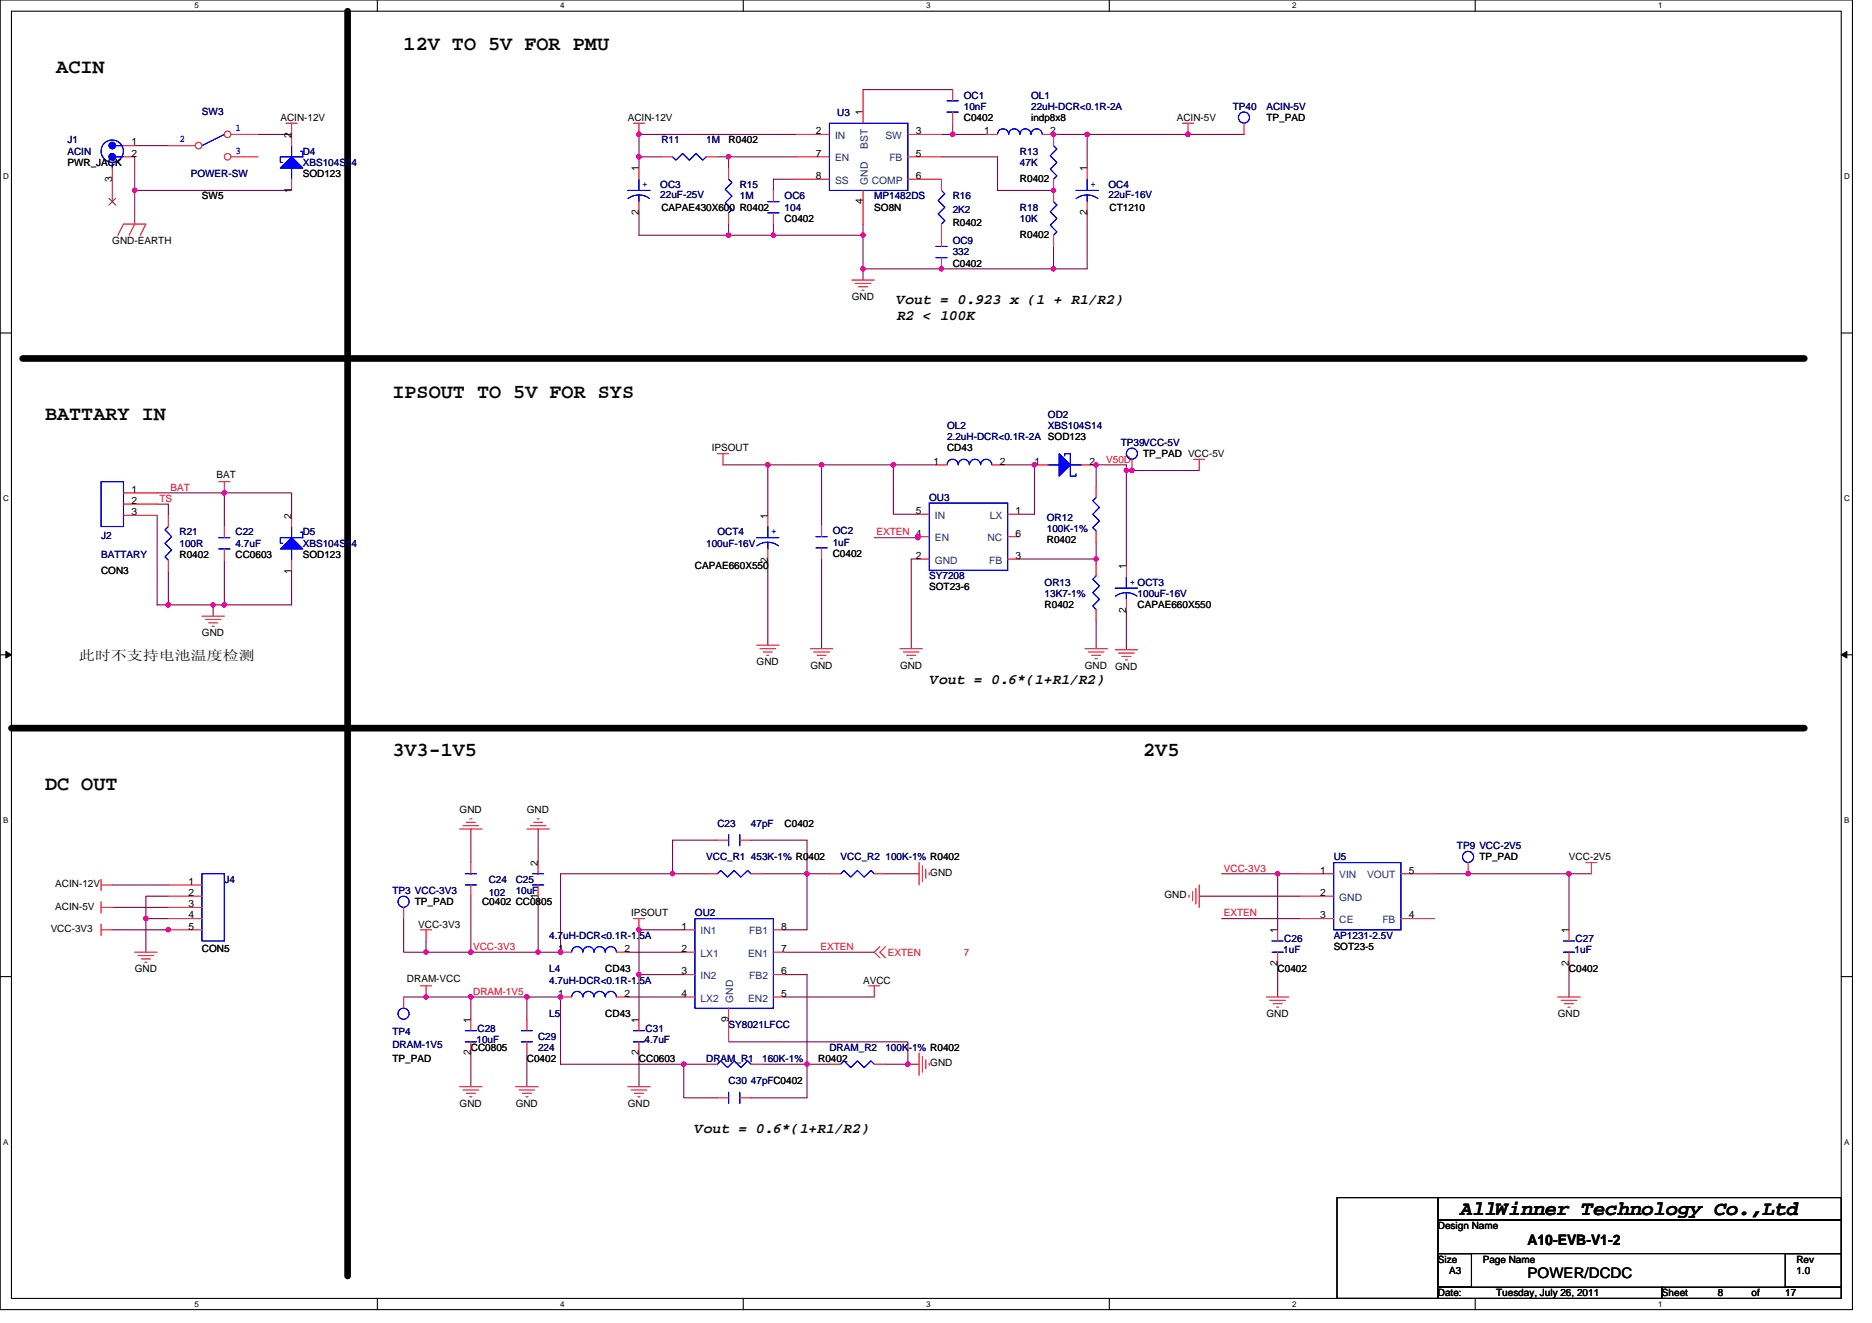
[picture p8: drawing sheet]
<svg xmlns="http://www.w3.org/2000/svg" width="297mm" height="210mm" viewBox="0 0 297 210" stroke-linecap="round" stroke-linejoin="round" font-family="sans-serif">
<path d="M0 0h293.9v207.9h-293.9zM1.8 1.8h290.4v204.3h-290.4z" fill="none" stroke="#000" stroke-width=".17"/>
<g fill="#fff">
<path d="M30.8 .2h.7v1.4h-.7z"/>
<path d="M30.8 206.3h.7v1.4h-.7z"/>
</g>
<path d="M59.9 0v1.8M59.9 206.1v1.8" fill="none" stroke="#000" stroke-width=".17"/>
<g fill="#fff">
<path d="M88.9 .2h.7v1.4h-.7z"/>
<path d="M88.9 206.3h.7v1.4h-.7z"/>
</g>
<path d="M117.9 0v1.8M117.9 206.1v1.8" fill="none" stroke="#000" stroke-width=".17"/>
<g fill="#fff">
<path d="M147 .2h.7v1.4h-.7z"/>
<path d="M147 206.3h.7v1.4h-.7z"/>
</g>
<path d="M176 0v1.8M176 206.1v1.8" fill="none" stroke="#000" stroke-width=".17"/>
<g fill="#fff">
<path d="M205 .2h.7v1.4h-.7z"/>
<path d="M205 206.3h.7v1.4h-.7z"/>
</g>
<path d="M234.1 0v1.8M234.1 206.1v1.8" fill="none" stroke="#000" stroke-width=".17"/>
<g fill="#fff">
<path d="M263.1 .2h.7v1.4h-.7z"/>
<path d="M263.1 206.3h.7v1.4h-.7z"/>
<path d="M.5 27.3h.9v1.4h-.9z"/>
<path d="M292.6 27.3h.9v1.4h-.9z"/>
<path d="M.5 78.4h.9v1.4h-.9z"/>
<path d="M292.6 78.4h.9v1.4h-.9z"/>
</g>
<path d="M0 52.9h1.8M292.2 52.9h1.7" fill="none" stroke="#000" stroke-width=".17"/>
<g fill="#fff">
<path d="M.5 129.5h.8v1.4h-.8z"/>
<path d="M292.6 129.5h.9v1.4h-.9z"/>
</g>
<path d="M0 103.9h1.8M292.2 103.9h1.7" fill="none" stroke="#000" stroke-width=".17"/>
<path d="M.9 103.4l.9 .5-.9 .5zM292.2 103.9l.8-.5v1z" fill="#000" stroke="#000" stroke-width=".16"/>
<g fill="#fff">
<path d="M.5 180.5h.8v1.4h-.8z"/>
<path d="M292.6 180.5h.9v1.4h-.9z"/>
</g>
<path d="M0 155h1.8M292.2 155h1.7M212.2 190.1h16v16h-16zM228.2 190.1h64v3.5h-64zM228.2 193.6h64v5.4h-64zM228.2 199h5.3v5.3h-5.3zM283.3 199h8.9v5.3h-8.9zM228.2 204.3h35.5v1.8h-35.5zM263.7 204.3h28.5v1.8h-28.5z" fill="none" stroke="#000" stroke-width=".17"/>
<g fill="none" stroke="#800040" stroke-width=".17">
<path d="M136.9 14.2h14.3M151.2 19.6v1.7M21.4 23.1h5.3M21.4 30.2v5.4M21.4 30.2h24.9M21.4 24.9v5.3M40.9 21.3h5.4M101.4 24.9h3.5M101.4 33.8v3.5h14.2M101.4 24.9v1.8M113.8 24.9h1.8M115.6 24.9h10.7"/>
<path d="M115.6 24.9v1.8M115.6 35.6v1.7M115.6 37.3h7.1M122.7 35.6v1.7M122.7 37.3h14.2M126.3 28.4h-3.6v1.8M126.3 21.3h-24.9v3.6M136.9 37.3v5.4M136.9 35.6v1.7M149.4 24.9h8.9v5.3h8.9M149.4 21.3h1.8M151.2 21.3h5.3"/>
<path d="M167.2 21.3h5.3M167.2 39.1v3.6M172.5 33.8v8.9h-5.3M172.5 21.3v5.4M172.5 21.3h24.9M136.9 42.7h30.3M136.9 42.7v1.7M24.9 78.2h10.7M35.6 78.2h10.7v3.6M35.6 78.2v5.4M114.7 73.8h7.1M121.8 73.8v8"/>
<path d="M121.8 73.8h8.6M130.4 73.8v9.6M130.4 73.8h11.3M141.7 73.8h6.8M141.7 73.8v7.8h4M159.2 73.8h4.9M164.1 73.8h.4M164.1 73.8v7.8h-2.4M173.4 73.8h.5M173.9 73.8h4.8v.9M173.9 73.8v3.4M178.7 74.7v15.1"/>
<path d="M178.7 74.7h11.6M24.9 80h1.8v1.8M24.9 81.8v14.2h1.8M26.7 90.7v5.3M26.7 96h7.1M33.8 96h1.8M33.8 96v1.8M35.6 88.9v7.1M46.3 90.7v5.3h-10.7M121.8 88.9v13.5M130.4 88.7v14.3M138.7 85.3h7"/>
<path d="M145.7 88.7h-1.1v14.3M145.7 85v.3M145.7 85.3h.1M161.7 88.7h12.2M173.9 86.1v2.6M173.9 88.7v.9M173.9 98.5v4.5M178.7 96.9v6.2M74.7 131.6v5.3M85.4 131.6v5.3M106.7 138.7h5.4M106.7 138.7h-17.8v12.4h-3.5"/>
<path d="M113.8 133.3h-7.1v5.4M119.2 133.3h8.9v5.4M120.9 138.7h7.2M128.1 138.7h3.5M128.1 138.7v8.9h-3.6M140.5 138.7h5.3M193.8 138.7h8.9v8.9M202.7 138.7h3.6M227.6 138.7h21.4M249 138.7v8.9M249 138.7h3.5M17.8 140.5h8.9"/>
<path d="M17.8 144h8.9M17.8 147.6h8.9M26.7 142.2h-3.5v3.6M26.7 145.8h-3.5v5.3M64 158.2h10.7M64 145.8v5.3h3.6M67.6 149.4v1.7M67.6 151.1h7.1M74.7 158.2h8.9v3.6M74.7 158.2v3.6M74.7 142.2v8.9M74.7 151.1h10.7"/>
<path d="M83.6 158.2h5.3v10.7h19.6M85.4 142.2v8.9M99.6 151.1h8.9M99.6 158.2h8.9M101.4 154.7h7.1M108.5 147.6h-7.1v14.2M124.5 154.7h3.6v14.2M124.5 151.1h14.2M124.5 158.2h14.2M190.3 142.2h16M193.8 145.8h12.5M202.7 152.9v5.3"/>
<path d="M249 152.9v5.3M74.7 167.1v5.4M83.6 167.1v5.4M101.4 167.1v5.4M108.5 168.9h3.6M108.5 168.9v5.3h5.3M115.6 165.4h28.5v3.5h-3.6M120.9 168.9h7.2M128.1 168.9h3.5M128.1 168.9v5.3h-8.9M144.1 168.9h1.7"/>
</g>
<g fill="#f0f" stroke="#f0f" stroke-width=".17">
<circle cx="167.2" cy="42.7" r=".35"/>
<circle cx="149.4" cy="42.7" r=".35"/>
<circle cx="172.5" cy="21.3" r=".35"/>
<circle cx="167.2" cy="21.3" r=".35"/>
<circle cx="115.6" cy="37.3" r=".35"/>
<circle cx="101.4" cy="24.9" r=".35"/>
<circle cx="115.6" cy="24.9" r=".35"/>
<circle cx="136.9" cy="42.7" r=".35"/>
<circle cx="101.4" cy="21.3" r=".35"/>
<circle cx="136.9" cy="37.3" r=".35"/>
<circle cx="122.7" cy="37.3" r=".35"/>
<circle cx="151.2" cy="21.3" r=".35"/>
<circle cx="167.2" cy="30.2" r=".35"/>
<circle cx="188.5" cy="21.3" r=".35"/>
<circle cx="248.9" cy="138.7" r=".35"/>
<circle cx="232.9" cy="138.7" r=".35"/>
<circle cx="202.7" cy="138.7" r=".35"/>
<circle cx="83.6" cy="158.2" r=".35"/>
<circle cx="74.7" cy="158.2" r=".35"/>
<circle cx="85.4" cy="151.1" r=".35"/>
<circle cx="74.7" cy="151.1" r=".35"/>
<circle cx="101.4" cy="147.6" r=".35"/>
<circle cx="101.4" cy="154.7" r=".35"/>
<circle cx="108.5" cy="168.9" r=".35"/>
<circle cx="88.9" cy="151.1" r=".35"/>
<circle cx="106.7" cy="138.7" r=".35"/>
<circle cx="128" cy="138.7" r=".35"/>
<circle cx="88.9" cy="158.2" r=".35"/>
<circle cx="128" cy="168.9" r=".35"/>
<circle cx="144" cy="168.9" r=".35"/>
<circle cx="67.6" cy="151.1" r=".35"/>
<circle cx="35.6" cy="78.2" r=".35"/>
<circle cx="26.7" cy="96" r=".35"/>
<circle cx="33.8" cy="96" r=".35"/>
<circle cx="67.6" cy="158.2" r=".35"/>
<circle cx="26.7" cy="147.6" r=".35"/>
<circle cx="23.1" cy="145.8" r=".35"/>
<circle cx="178.7" cy="74.7" r=".35"/>
<circle cx="141.7" cy="73.8" r=".35"/>
<circle cx="130.3" cy="73.8" r=".35"/>
<circle cx="121.8" cy="73.8" r=".35"/>
<circle cx="173.9" cy="88.7" r=".35"/>
<circle cx="173.9" cy="73.8" r=".35"/>
<circle cx="179.6" cy="74.7" r=".35"/>
<circle cx="164.1" cy="73.8" r=".35"/>
<circle cx="35.6" cy="96" r=".35"/>
<circle cx="21.4" cy="30.2" r=".35"/>
<circle cx="145.6" cy="85.3" r=".34"/>
<circle cx="145.6" cy="85.2" r=".34"/>
</g>
<g fill="none" stroke="#f00" stroke-width=".17">
<path d="M45.4 19.6h1.8M46.3 19.6v3.5M100.5 19.6h1.8M101.4 19.6v1.7M187.6 19.6h1.8M188.5 19.6v1.7M18.7 37.3l.9-1.7h3.6l-.9 1.7M21.4 35.6l-.9 1.7M46.3 28.4v1.8M101.4 26.7v1.7M101.4 32v1.8M115.6 26.7v1.7"/>
<path d="M115.6 33.8v1.8M149.4 28.4v1.8M149.4 35.6v1.7M135.2 44.4h3.5M135.7 45h2.5M136.2 45.5h1.5M136.8 46.1h.3M34.7 76.5h1.8M35.6 76.5v1.7M113.8 72h1.8M114.7 72v1.8M148.5 73.8h1.8"/>
<path d="M157.4 73.8h1.8M173.9 77.2v1.8M179.6 72.9v1.8M189.4 72.9h1.8M190.3 72.9v1.8M32 97.8h3.6M32.6 98.3h2.5M33.1 98.8h1.4M33.7 99.4h.3M46.3 81.8v1.8M46.3 88.9v1.8M173.9 84.3v1.8"/>
<path d="M178.7 89.8v1.8M178.7 95.1v1.8M120.1 102.4h3.5M120.6 103h2.5M121.1 103.5h1.5M121.7 104h.3M128.6 103h3.5M129.1 103.5h2.5M129.7 104h1.4M130.2 104.5h.4M142.8 103h3.6M143.3 103.5h2.5"/>
<path d="M143.9 104h1.4M144.4 104.5h.4M172.1 103h3.6M172.7 103.5h2.5M173.2 104h1.4M173.8 104.5h.3M177 103.1h3.5M177.5 103.7h2.5M178 104.2h1.4M178.6 104.7h.3M16 139.6v1.8M72.9 131.6h3.6"/>
<path d="M73.5 131h2.5M74 130.5h1.4M74.5 130h.4M83.6 131.6h3.6M84.1 131h2.5M84.7 130.5h1.4M85.2 130h.4M85.4 136.9v1.8M112.1 138.7h1.7M113.8 133.3h1.8M117.4 133.3h1.8M119.2 138.7h1.7"/>
<path d="M131.6 138.7h1.8M138.7 138.7h1.8M145.8 136.9v3.6M146.4 137.4v2.5M146.9 138v1.4M147.4 138.5v.4M233 136.9v1.8M251.6 136.9h1.8M252.5 136.9v1.8M16 140.5h1.8M16 147.6h1.8M16 146.7v1.8"/>
<path d="M16 144h1.8M16 143.1v1.8M21.4 151.1h3.5M21.9 151.7h2.5M22.4 152.2h1.5M23 152.7h.3M66.7 147.6h1.8M66.7 156.5h1.8M67.6 147.6v1.8M67.6 156.5v1.7M85.4 140.5v1.7M88.9 158.2h1.8"/>
<path d="M97.8 158.2h1.8M100.5 145.8h1.8M101.4 145.8v1.8M108.5 158.2h1.8M108.5 151.1h1.8M108.5 154.7h1.8M108.5 147.6h1.8M122.7 158.2h1.8M122.7 151.1h1.8M122.7 154.7h1.8M122.7 147.6h1.8M137.8 156.5h1.8"/>
<path d="M138.7 156.5v1.7M139.6 150.2l-.9 .9 .9 .9M140.5 150.2l-.9 .9 .9 .9M188.7 142.1v.3M189.2 141.5v1.5M189.8 141v2.5M190.3 140.5v3.5M201 158.2h3.5M201.5 158.8h2.5M202 159.3h1.5M202.6 159.9h.3M202.7 147.6v1.8"/>
<path d="M202.7 151.1v1.8M247.2 158.2h3.5M247.7 158.8h2.5M248.2 159.3h1.5M248.8 159.9h.3M249 147.6v1.8M249 151.1v1.8M72.9 172.5h3.6M73.5 173h2.5M74 173.5h1.4M74.5 174.1h.4M81.8 172.5h3.6"/>
<path d="M82.4 173h2.5M82.9 173.5h1.4M83.4 174.1h.4M99.6 172.5h3.6M100.1 173h2.5M100.7 173.5h1.4M101.2 174.1h.4M101.4 161.8v1.8M101.4 165.4v1.7M115.6 160v5.4M145.8 167.1v3.6M146.4 167.7v2.5"/>
<path d="M146.9 168.2v1.4M147.4 168.7v.4"/>
</g>
<path d="M55.2 1.8v200.7M3.6 56.9h282.7M1.8 115.6h284.5" fill="none" stroke="#000" stroke-width="1.1"/>
<g fill="none" stroke="#00f" stroke-width=".17">
<path d="M35.6 21.3l-3.6 1.8M46.3 26.7v1.7M46.3 23.1v1.8M47.7 24h.3v.9h-3.5v.9h.3M99.6 30.2h3.6M99.6 31.5a2.86 2.86 0 0 1 3.5 0M101.4 30.9v1.1M101.4 28.4v1.8M115.6 28.4l.5 .6-1 1.1 1 1-1 1.1 1 1.1-.5 .5M149.4 30.2l.5 .6-1 1 1 1.1-1 1.1 1 1-.5 .6M150.3 73.8a.88 .88 0 0 1 .9-.9 .88 .88 0 0 1 .8 .9 .89 .89 0 0 1 .9-.9 .89 .89 0 0 1 .9 .9M153.8 73.8a.88 .88 0 0 1 .9-.9 .88 .88 0 0 1 .9 .9"/>
<path d="M155.6 73.8a.88 .88 0 0 1 .9-.9 .88 .88 0 0 1 .9 .9M173.9 79l-.5 .5 1.1 1-1.1 1.1 1.1 1.1-1.1 1 .5 .6M46.3 87.1v1.8M46.3 83.6v1.7M47.7 84.5h.3v.8h-3.5v.9h.3M176.9 93.3h3.6M177 94.6a2.86 2.86 0 0 1 3.4 0M178.7 94.1v1M178.7 91.6v1.7M84.5 138.7h1.8M113.8 138.7l.6-.5 1 1 1.1-1 1.1 1 1-1 .6 .5M115.6 132.5v1.7"/>
<path d="M117.4 132.5v1.7M133.4 138.7l.5-.5 1.1 1 1.1-1 1 1 1.1-1 .5 .5M84.5 140.5h1.8M92.5 158.2a.88 .88 0 0 0-.9-.8 .88 .88 0 0 0-.9 .8M94.3 158.2a.88 .88 0 0 0-.9-.8 .88 .88 0 0 0-.9 .8M97.8 158.2a.89 .89 0 0 0-.9-.8 .89 .89 0 0 0-.9 .8 .88 .88 0 0 0-.8-.8 .88 .88 0 0 0-.9 .8M110.3 145.8h12.4v14.2h-12.4zM201.8 149.4h1.8M201.8 151.1h1.8M248.1 149.4h1.7M248.1 151.1h1.7M100.5 163.6h1.8"/>
<path d="M100.5 165.4h1.8"/>
<circle cx="179.6" cy="72" r=".88"/>
<circle cx="232.9" cy="136" r=".88"/>
</g>
<g fill="#00f" stroke="#00f" stroke-width=".17">
<path d="M46.3 85.3l1.7 1.8h-3.5z"/>
<path d="M46.3 24.9l1.7 1.8h-3.5z"/>
</g>
<circle cx="31.5" cy="23.1" r=".52" fill="#fff" stroke="#f00" stroke-width=".17"/>
<path d="M26.7 23.1h4.3" fill="none" stroke="#f00" stroke-width=".17"/>
<circle cx="36.1" cy="21.3" r=".52" fill="#fff" stroke="#f00" stroke-width=".17"/>
<path d="M36.7 21.3h4.2" fill="none" stroke="#f00" stroke-width=".17"/>
<circle cx="36.1" cy="24.9" r=".52" fill="#fff" stroke="#f00" stroke-width=".17"/>
<g fill="none" stroke="#f00" stroke-width=".17">
<path d="M136.9 14.2v5.4M151.2 14.2v1.8M151.2 17.8v1.8M197.4 19.6v1.7M17.8 26.7v5.3M19.6 24.9h1.8M19.6 23.1h1.8M36.7 24.9h4.2M104.9 24.9h1.8M112.1 24.9h1.7M122.7 30.2v1.8M122.7 33.8v1.8"/>
<path d="M126.3 24.9h5.3M126.3 21.3h5.3M126.3 28.4h5.3M136.9 30.2v5.4M144.1 24.9h5.3M144.1 21.3h5.3M144.1 28.4h5.3M149.4 37.3v1.8M156.5 21.3h1.8M165.4 21.3h1.8v1.8M167.2 28.4v3.6M167.2 37.3v1.8"/>
<path d="M172.5 26.7v1.7M172.5 32v1.8M149.4 40.9v1.8M19.6 78.2h5.3M164.5 73.8h1.8M171.6 73.8h1.8M19.6 80h5.3M19.6 81.8h5.3M26.7 81.8v1.8M26.7 88.9v1.8M35.6 83.6v1.7M35.6 87.1v1.8"/>
<path d="M121.8 81.8v1.8M121.8 87.1v1.8M130.4 83.4v1.8M130.4 87v1.7M145.7 85.2h1.7M145.7 88.7h1.7M145.7 81.6h1.7M159.9 85.2h1.8M159.9 88.7h1.8M159.9 81.6h1.8M173.9 89.6v1.8M173.9 96.7v1.8"/>
<path d="M74.7 136.9v1.8M206.3 138.7h5.3M222.3 138.7h5.3M26.7 142.2h5.3M26.7 145.8h5.3M26.7 140.5h5.3M26.7 144h5.3M26.7 147.6h5.3M64 144v1.8M64 158.2v1.8M74.7 140.5v1.7M88.9 151.1h1.8"/>
<path d="M97.8 151.1h1.8M206.3 142.2h5.3M206.3 145.8h5.3M222.3 145.8h5.3M74.7 161.8v1.8M74.7 165.4v1.7M83.6 161.8v1.8M83.6 165.4v1.7M112.1 168.9h1.7M113.8 174.2h1.8M117.4 174.2h1.8M119.2 168.9h1.7"/>
<path d="M131.6 168.9h1.8M138.7 168.9h1.8"/>
</g>
<g fill="none" stroke="#00f" stroke-width=".17">
<path d="M131.6 19.6h12.5v10.6h-12.5zM150.3 17.8h1.8M150.3 16h1.8M17.8 25.8v.9M18.3 24.9h1.3M18.3 23.1h1.3M106.7 24.9l.5 .5 1.1-1 1.1 1 1-1 1.1 1 .6-.5M121.8 33.8h1.8M121.8 32h1.8M148.5 39.1h1.8M160 21.3a.88 .88 0 0 0-.8-.9 .88 .88 0 0 0-.9 .9M161.8 21.3a.88 .88 0 0 0-.9-.9 .88 .88 0 0 0-.8 .9"/>
<path d="M163.6 21.3a.88 .88 0 0 0-.9-.9 .88 .88 0 0 0-.9 .9M165.4 21.3a.88 .88 0 0 0-.9-.9 .88 .88 0 0 0-.9 .9M167.2 23.1l.5 .5-1.1 1.1 1.1 1.1-1.1 1 1.1 1.1-.5 .5M167.2 32l.5 .5-1.1 1.1 1.1 1.1-1.1 1 1.1 1.1-.5 .5M170.7 30.2h3.6M170.8 31.5a2.86 2.86 0 0 1 3.4 0M172.5 30.9v1.1M172.5 28.4v1.8M148.5 40.9h1.8M16 76.5h3.6v7.1h-3.6zM147.4 79.8h12.5v10.7h-12.5zM166.3 73.8h1.8"/>
<path d="M168.9 72.4v-.4h.9v3.6h.9v-.4M169.8 73.8h1.8M26.7 83.6l-.5 .5 1 1.1-1 1 1 1.1-1 1.1 .5 .5M34.7 87.1h1.8M34.7 85.3h1.8M120.1 85.3h3.5M120.1 86.6a2.86 2.86 0 0 1 3.4 0M121.8 86.1v1M121.8 83.6v1.7M129.5 87h1.8M129.5 85.2h1.8M173.9 91.4l-.5 .5 1.1 1.1-1.1 1.1 1.1 1-1.1 1.1 .5 .5"/>
<path d="M32 138.7h3.6v10.7h-3.6zM73.8 138.7h1.8M211.6 136.9h10.7v10.7h-10.7zM73.8 140.5h1.8M92.5 151.1a.88 .88 0 0 0-.9-.9 .88 .88 0 0 0-.9 .9M94.3 151.1a.88 .88 0 0 0-.9-.9 .88 .88 0 0 0-.9 .9M97.8 151.1a.89 .89 0 0 0-.9-.9 .89 .89 0 0 0-.9 .9 .88 .88 0 0 0-.8-.9 .88 .88 0 0 0-.9 .9M73.8 163.6h1.8M73.8 165.4h1.8M82.7 163.6h1.8M82.7 165.4h1.8M113.8 168.9l.6-.5 1 1 1.1-1 1.1 1 1-1 .6 .5"/>
<path d="M115.6 173.4v1.7M117.4 173.4v1.7M133.4 168.9l.5-.5 1.1 1 1.1-1 1 1 1.1-1 .5 .5"/>
<circle cx="197.4" cy="18.7" r=".88"/>
<circle cx="17.8" cy="24" r="1.77"/>
<circle cx="64" cy="143.1" r=".88"/>
<circle cx="64" cy="160.9" r=".88"/>
</g>
<g fill="#00f" stroke="#00f" stroke-width=".17">
<path d="M168.1 72l1.7 1.8-1.7 1.8z"/>
<circle cx="17.8" cy="24.9" r=".52"/>
<circle cx="17.8" cy="23.1" r=".52"/>
</g>
<path d="M17.3 31.5l1.1 1.1M18.3 31.5l-1 1.1" fill="none" stroke="#804000" stroke-width=".16"/>
<g fill="#f0f" stroke="#f0f" stroke-width=".17">
<circle cx="167.2" cy="42.7" r=".35"/>
<circle cx="149.4" cy="42.7" r=".35"/>
<circle cx="172.5" cy="21.3" r=".35"/>
<circle cx="167.2" cy="21.3" r=".35"/>
<circle cx="115.6" cy="37.3" r=".35"/>
<circle cx="101.4" cy="24.9" r=".35"/>
<circle cx="115.6" cy="24.9" r=".35"/>
<circle cx="136.9" cy="42.7" r=".35"/>
<circle cx="101.4" cy="21.3" r=".35"/>
<circle cx="136.9" cy="37.3" r=".35"/>
<circle cx="122.7" cy="37.3" r=".35"/>
<circle cx="151.2" cy="21.3" r=".35"/>
<circle cx="167.2" cy="30.2" r=".35"/>
<circle cx="188.5" cy="21.3" r=".35"/>
<circle cx="248.9" cy="138.7" r=".35"/>
<circle cx="232.9" cy="138.7" r=".35"/>
<circle cx="202.7" cy="138.7" r=".35"/>
<circle cx="83.6" cy="158.2" r=".35"/>
<circle cx="74.7" cy="158.2" r=".35"/>
<circle cx="85.4" cy="151.1" r=".35"/>
<circle cx="74.7" cy="151.1" r=".35"/>
<circle cx="101.4" cy="147.6" r=".35"/>
<circle cx="101.4" cy="154.7" r=".35"/>
<circle cx="108.5" cy="168.9" r=".35"/>
<circle cx="88.9" cy="151.1" r=".35"/>
<circle cx="106.7" cy="138.7" r=".35"/>
<circle cx="128" cy="138.7" r=".35"/>
<circle cx="88.9" cy="158.2" r=".35"/>
<circle cx="128" cy="168.9" r=".35"/>
<circle cx="144" cy="168.9" r=".35"/>
<circle cx="67.6" cy="151.1" r=".35"/>
<circle cx="35.6" cy="78.2" r=".35"/>
<circle cx="26.7" cy="96" r=".35"/>
<circle cx="33.8" cy="96" r=".35"/>
<circle cx="67.6" cy="158.2" r=".35"/>
<circle cx="26.7" cy="147.6" r=".35"/>
<circle cx="23.1" cy="145.8" r=".35"/>
<circle cx="178.7" cy="74.7" r=".35"/>
<circle cx="141.7" cy="73.8" r=".35"/>
<circle cx="130.3" cy="73.8" r=".35"/>
<circle cx="121.8" cy="73.8" r=".35"/>
<circle cx="173.9" cy="88.7" r=".35"/>
<circle cx="173.9" cy="73.8" r=".35"/>
<circle cx="179.6" cy="74.7" r=".35"/>
<circle cx="164.1" cy="73.8" r=".35"/>
<circle cx="35.6" cy="96" r=".35"/>
<circle cx="21.4" cy="30.2" r=".35"/>
<circle cx="145.6" cy="85.3" r=".34"/>
<circle cx="145.6" cy="85.2" r=".34"/>
</g>
<g font-size="3.2">
<text x="8.9" y="11.6">ACIN</text>
<text x="64" y="8">12V TO 5V FOR PMU</text>
<text x="62.3" y="63.1">IPSOUT TO 5V FOR SYS</text>
<text x="7.2" y="66.7">BATTARY IN</text>
<text x="7.2" y="125.4">DC OUT</text>
<text x="62.3" y="120">3V3-1V5</text>
<text x="181.4" y="120">2V5</text>
<text x="231.7" y="192.8">AllWinner Technology Co.,Ltd</text>
</g>
<g font-size="2.3">
<text x="142.3" y="48.2">Vout = 0.923 x (1 + R1/R2)</text>
<text x="142.3" y="50.8">R2 &lt; 100K</text>
<text x="147.6" y="108.6">Vout = 0.6*(1+R1/R2)</text>
<text x="110.3" y="179.7">Vout = 0.6*(1+R1/R2)</text>
<text x="242.4" y="197.5">A10-EVB-V1-2</text>
<text x="242.4" y="202.8">POWER/DCDC</text>
</g>
<text font-size="2.1" x="12.5" y="104.8">此时不支持电池温度检测</text>
<g font-size="1.6" fill="#000080">
<text x="152.9" y="15.6">OC1</text>
<text x="152.9" y="17.4">10nF</text>
<text x="163.6" y="15.6">OL1</text>
<text x="163.6" y="17.4">22uH-DCR&lt;0.1R-2A</text>
<text x="195.6" y="17.4">TP40</text>
<text x="201" y="17.4">ACIN-5V</text>
<text x="10.7" y="22.8">J1</text>
<text x="32" y="18.3">SW3</text>
<text x="104.9" y="22.8">R11</text>
<text x="112.1" y="22.8">1M</text>
<text x="132.9" y="18.5">U3</text>
<text x="10.7" y="24.5">ACIN</text>
<text x="30.3" y="28.1">POWER-SW</text>
<text x="48" y="24.5">D4</text>
<text x="48" y="26.3">XBS104S14</text>
<text x="104.8" y="29.9">OC3</text>
<text x="117.4" y="29.9">R15</text>
<text x="161.8" y="24.5">R13</text>
<text x="161.8" y="26.3">47K</text>
<text x="175.9" y="29.9">OC4</text>
<text x="104.8" y="31.5">22uF-25V</text>
<text x="117.4" y="31.6">1M</text>
<text x="124.5" y="31.6">OC6</text>
<text x="124.5" y="33.4">104</text>
<text x="138.7" y="31.6">MP1482DS</text>
<text x="151.2" y="31.6">R16</text>
<text x="151.2" y="33.8">2K2</text>
<text x="161.8" y="33.4">R18</text>
<text x="161.8" y="35.2">10K</text>
<text x="175.9" y="31.5">22uF-16V</text>
<text x="151.2" y="38.8">OC9</text>
<text x="151.2" y="40.5">332</text>
<text x="150.3" y="68.1">OL2</text>
<text x="150.3" y="69.9">2.2uH-DCR&lt;0.1R-2A SOD123</text>
<text x="166.3" y="66.3">OD2</text>
<text x="166.3" y="68.1">XBS104S14</text>
<text x="177.8" y="70.8">TP39VCC-5V</text>
<text x="147.4" y="79.5">OU3</text>
<text x="166.1" y="82.7">OR12</text>
<text x="16" y="85.5">J2</text>
<text x="16" y="88.5">BATTARY</text>
<text x="28.5" y="85">R21</text>
<text x="28.5" y="86.8">100R</text>
<text x="37.4" y="85">C22</text>
<text x="37.4" y="86.8">4.7uF</text>
<text x="48" y="85">D5</text>
<text x="48" y="86.8">XBS104S14</text>
<text x="112.1" y="86.8">100uF-16V</text>
<text x="113.8" y="85">OCT4</text>
<text x="132.1" y="84.8">OC2</text>
<text x="132.1" y="86.6">1uF</text>
<text x="166.1" y="84.5">100K-1%</text>
<text x="147.4" y="91.9">SY7208</text>
<text x="165.8" y="93">OR13</text>
<text x="165.8" y="94.8">13K7-1%</text>
<text x="180.5" y="94.8">100uF-16V</text>
<text x="113.8" y="131.2">C23</text>
<text x="119.2" y="131.2">47pF</text>
<text x="112.1" y="136.5">VCC_R1 453K-1% R0402</text>
<text x="133.4" y="136.5">VCC_R2 100K-1% R0402</text>
<text x="211.6" y="136.5">U5</text>
<text x="231.2" y="134.8">TP9 VCC-2V5</text>
<text x="35.6" y="140.1">J4</text>
<text x="62.3" y="141.9">TP3 VCC-3V3</text>
<text x="77.6" y="140.1">C24</text>
<text x="77.6" y="142.2">102</text>
<text x="81.8" y="140.1">C25</text>
<text x="81.8" y="141.9">10uF</text>
<text x="87.2" y="149">4.7uH-DCR&lt;0.1R-1.5A</text>
<text x="110.3" y="145.4">OU2</text>
<text x="203.8" y="149.5">C26</text>
<text x="211.6" y="149">AP1231-2.5V</text>
<text x="250" y="149.5">C27</text>
<text x="87.2" y="154.3">L4</text>
<text x="203.6" y="151.3">1uF</text>
<text x="249.8" y="151.3">1uF</text>
<text x="87.2" y="161.4">L5</text>
<text x="87.2" y="156.1">4.7uH-DCR&lt;0.1R-1.5A</text>
<text x="62.3" y="164.3">TP4</text>
<text x="62.3" y="166.4">DRAM-1V5</text>
<text x="75.6" y="165.5">10uF</text>
<text x="75.8" y="163.7">C28</text>
<text x="85.4" y="165">C29</text>
<text x="85.4" y="166.8">224</text>
<text x="102.3" y="165.5">4.7uF</text>
<text x="102.4" y="163.7">C31</text>
<text x="115.6" y="163.2">SY8021LFCC</text>
<text x="131.6" y="166.8">DRAM_R2</text>
<text x="140.5" y="166.8">100K-1% R0402</text>
<text x="112.1" y="168.6">DRAM_R1</text>
<text x="115.6" y="172.1">C30 47pFC0402</text>
<text x="120.9" y="168.6">160K-1%</text>
</g>
<g font-size="1.6">
<text x="20.8" y="23.1">1</text>
<text x="44.5" y="19.2">ACIN-12V</text>
<text x="46.2" y="21.9" transform="rotate(-90 46.2 21.9)">2</text>
<text x="99.6" y="19.2">ACIN-12V</text>
<text x="115.6" y="22.8">R0402</text>
<text x="129.5" y="21.3">2</text>
<text x="136.9" y="18.3" transform="rotate(-90 136.9 18.3)">1</text>
<text x="145.3" y="21.3">3</text>
<text x="152.9" y="19.2">C0402</text>
<text x="156.1" y="21.3">1</text>
<text x="163.6" y="19.2">indp8x8</text>
<text x="166.6" y="21.3">2</text>
<text x="186.7" y="19.2">ACIN-5V</text>
<text x="201" y="19.2">TP_PAD</text>
<text x="10.7" y="26.3">PWR_JACK</text>
<text x="17.8" y="28.8" transform="rotate(-90 17.8 28.8)">3</text>
<text x="20.8" y="24.9">2</text>
<text x="48" y="28.1">SOD123</text>
<text x="101.4" y="27.2" transform="rotate(-90 101.4 27.2)">1</text>
<text x="129.5" y="24.9">7</text>
<text x="129.5" y="28.4">8</text>
<text x="145.3" y="24.9">5</text>
<text x="145.3" y="28.4">6</text>
<text x="161.8" y="28.8">R0402</text>
<text x="172.5" y="27.2" transform="rotate(-90 172.5 27.2)">1</text>
<text x="32" y="31.6">SW5</text>
<text x="46.2" y="30.6" transform="rotate(-90 46.2 30.6)">1</text>
<text x="101.4" y="34.2" transform="rotate(-90 101.4 34.2)">2</text>
<text x="104.9" y="33.4">CAPAE430X600 R0402</text>
<text x="124.5" y="35.2">C0402</text>
<text x="136.9" y="32.4" transform="rotate(-90 136.9 32.4)">4</text>
<text x="138.7" y="33.4">SO8N</text>
<text x="151.2" y="35.9">R0402</text>
<text x="172.5" y="34.2" transform="rotate(-90 172.5 34.2)">2</text>
<text x="176.1" y="33.4">CT1210</text>
<text x="17.8" y="38.8">GND-EARTH</text>
<text x="161.8" y="37.7">R0402</text>
<text x="135.2" y="47.6">GND</text>
<text x="151.2" y="42.3">C0402</text>
<text x="112.9" y="71.6">IPSOUT</text>
<text x="150.3" y="71.6">CD43</text>
<text x="34.4" y="75.9">BAT</text>
<text x="148.1" y="73.8">1</text>
<text x="158.6" y="73.8">2</text>
<text x="164.1" y="73.8">1</text>
<text x="172.9" y="73.8">2</text>
<text x="181.4" y="72.5">TP_PAD VCC-5V</text>
<text x="20.8" y="78.2">1</text>
<text x="20.8" y="80">2</text>
<text x="20.8" y="81.8">3</text>
<text x="46.2" y="82.3" transform="rotate(-90 46.2 82.3)">2</text>
<text x="121.8" y="82.3" transform="rotate(-90 121.8 82.3)">1</text>
<text x="145.3" y="81.6">5</text>
<text x="161.1" y="81.6">1</text>
<text x="28.5" y="88.5">R0402</text>
<text x="37.4" y="88.5">CC0603</text>
<text x="48" y="88.5">SOD123</text>
<text x="121.8" y="89.3" transform="rotate(-90 121.8 89.3)">2</text>
<text x="132.1" y="88.4">C0402</text>
<text x="145.3" y="88.7">2</text>
<text x="161.1" y="85.2">6</text>
<text x="161.1" y="88.7">3</text>
<text x="166.1" y="86.2">R0402</text>
<text x="16" y="91">CON3</text>
<text x="46.2" y="91.1" transform="rotate(-90 46.2 91.1)">1</text>
<text x="110.3" y="90.3">CAPAE660X550</text>
<text x="147.4" y="93.7">SOT23-6</text>
<text x="178.7" y="90.3" transform="rotate(-90 178.7 90.3)">1</text>
<text x="32" y="101">GND</text>
<text x="165.8" y="96.5">R0402</text>
<text x="178.7" y="97.3" transform="rotate(-90 178.7 97.3)">2</text>
<text x="180.5" y="96.5">CAPAE660X550</text>
<text x="120.1" y="105.6">GND</text>
<text x="128.6" y="106.2">GND</text>
<text x="142.8" y="106.2">GND</text>
<text x="172.1" y="106.2">GND</text>
<text x="176.9" y="106.3">GND</text>
<text x="72.9" y="129.1">GND</text>
<text x="83.6" y="129.1">GND</text>
<text x="124.5" y="131.2">C0402</text>
<text x="85.4" y="137.4" transform="rotate(-90 85.4 137.4)">2</text>
<text x="234.7" y="136.5">TP_PAD</text>
<text x="249" y="136.5">VCC-2V5</text>
<text x="8.8" y="140.8">ACIN-12V</text>
<text x="29.9" y="140.4">1</text>
<text x="29.9" y="142.2">2</text>
<text x="29.9" y="144">3</text>
<text x="65.8" y="143.7">TP_PAD</text>
<text x="76.5" y="143.7">C0402 CC0805</text>
<text x="85.4" y="142.6" transform="rotate(-90 85.4 142.6)">1</text>
<text x="147.6" y="139">GND</text>
<text x="184.8" y="142.6">GND</text>
<text x="209.5" y="138.7">1</text>
<text x="209.5" y="142.2">2</text>
<text x="223.5" y="138.7">5</text>
<text x="8" y="147.9">VCC-3V3</text>
<text x="8.8" y="144.4">ACIN-5V</text>
<text x="29.9" y="145.8">4</text>
<text x="29.9" y="147.6">5</text>
<text x="66.4" y="147.2">VCC-3V3</text>
<text x="100.1" y="145.4">IPSOUT</text>
<text x="108.1" y="147.6">1</text>
<text x="124" y="147.6">8</text>
<text x="202.7" y="148.1" transform="rotate(-90 202.7 148.1)">1</text>
<text x="209.5" y="145.8">3</text>
<text x="223.5" y="145.8">4</text>
<text x="248.9" y="148.1" transform="rotate(-90 248.9 148.1)">1</text>
<text x="21.4" y="154.3">GND</text>
<text x="32" y="151.1">CON5</text>
<text x="64.6" y="155.9">DRAM-VCC</text>
<text x="88.6" y="151.1">1</text>
<text x="96.1" y="154.3">CD43</text>
<text x="99.1" y="151.1">2</text>
<text x="108.1" y="151.1">2</text>
<text x="108.1" y="154.7">3</text>
<text x="124" y="154.7">6</text>
<text x="124" y="151.1">7</text>
<text x="202.7" y="153.3" transform="rotate(-90 202.7 153.3)">2</text>
<text x="202.7" y="154.3">C0402</text>
<text x="211.6" y="150.8">SOT23-5</text>
<text x="248.9" y="153.3" transform="rotate(-90 248.9 153.3)">2</text>
<text x="249" y="154.3">C0402</text>
<text x="88.6" y="158.2">1</text>
<text x="96.1" y="161.4">CD43</text>
<text x="99.1" y="158.2">2</text>
<text x="108.1" y="158.2">4</text>
<text x="124" y="158.2">5</text>
<text x="136.9" y="156.1">AVCC</text>
<text x="201" y="161.4">GND</text>
<text x="247.2" y="161.4">GND</text>
<text x="74.7" y="167.5" transform="rotate(-90 74.7 167.5)">2</text>
<text x="74.7" y="162.3" transform="rotate(-90 74.7 162.3)">1</text>
<text x="74.7" y="166.8">CC0805</text>
<text x="101.4" y="167.5" transform="rotate(-90 101.4 167.5)">2</text>
<text x="101.4" y="162.3" transform="rotate(-90 101.4 162.3)">1</text>
<text x="115.6" y="162.2" transform="rotate(-90 115.6 162.2)">9</text>
<text x="62.3" y="168.6">TP_PAD</text>
<text x="83.6" y="168.6">C0402</text>
<text x="101.4" y="168.6">CC0603</text>
<text x="129.8" y="168.6">R0402</text>
<text x="147.6" y="169.3">GND</text>
<text x="72.9" y="175.7">GND</text>
<text x="81.8" y="175.7">GND</text>
<text x="99.6" y="175.7">GND</text>
<text x="228.2" y="195.1">Design Name</text>
<text x="228.2" y="200.4">Size</text>
<text x="229.9" y="202.2">A3</text>
<text x="235.3" y="200.4">Page Name</text>
<text x="285" y="200.4">Rev</text>
<text x="285" y="202.2">1.0</text>
<text x="228.2" y="205.7">Date:</text>
<text x="237.4" y="205.7">Tuesday, July 26, 2011</text>
<text x="263.7" y="205.7">Sheet</text>
<text x="272.6" y="205.7">8</text>
<text x="277.9" y="205.7">of</text>
<text x="283.3" y="205.7">17</text>
</g>
<g font-size="1.6" fill="#00f">
<text x="28.5" y="22.6">2</text>
<text x="37.4" y="20.8">1</text>
<text x="37.4" y="24.4">3</text>
<text x="101.9" y="29.7">+</text>
<text x="173" y="29.7">+</text>
<text x="122.4" y="84.8">+</text>
<text x="179.3" y="92.8">+ OCT3</text>
</g>
<g font-size="1.6" fill="#004080">
<text x="132.5" y="22.1">IN</text>
<text x="137.7" y="23.6" transform="rotate(-90 137.7 23.6)">BST</text>
<text x="140.5" y="22.1">SW</text>
<text x="132.5" y="25.6">EN</text>
<text x="132.5" y="29.2">SS</text>
<text x="137.7" y="29.3" transform="rotate(-90 137.7 29.3)">GND</text>
<text x="138.3" y="29.2">COMP</text>
<text x="141.1" y="25.6">FB</text>
<text x="148.3" y="82.3">IN</text>
<text x="157.1" y="82.3">LX</text>
<text x="148.3" y="85.9">EN</text>
<text x="148.3" y="89.5">GND</text>
<text x="156.7" y="85.9">NC</text>
<text x="156.9" y="89.5">FB</text>
<text x="212.5" y="139.4">VIN</text>
<text x="212.5" y="143">GND</text>
<text x="216.9" y="139.4">VOUT</text>
<text x="111.2" y="148.3">IN1</text>
<text x="118.9" y="148.3">FB1</text>
<text x="212.5" y="146.5">CE</text>
<text x="219.3" y="146.5">FB</text>
<text x="111.2" y="151.8">LX1</text>
<text x="111.2" y="155.4">IN2</text>
<text x="118.7" y="151.8">EN1</text>
<text x="118.9" y="155.4">FB2</text>
<text x="111.2" y="159">LX2</text>
<text x="116.3" y="159.1" transform="rotate(-90 116.3 159.1)">GND</text>
<text x="118.7" y="159">EN2</text>
</g>
<g font-size="1.6" fill="#f00">
<text x="27.1" y="77.9">BAT</text>
<text x="175.5" y="73.4">V50D</text>
<text x="25.3" y="79.7">TS</text>
<text x="139.1" y="85">EXTEN 4</text>
<text x="194.2" y="138.3">VCC-3V3</text>
<text x="194.2" y="145.4">EXTEN</text>
<text x="75.1" y="150.8">VCC-3V3</text>
<text x="130.2" y="150.8">EXTEN</text>
<text x="140.9" y="151.7">EXTEN</text>
<text x="152.9" y="151.7">7</text>
<text x="75.1" y="157.9">DRAM-1V5</text>
</g>
<g font-size="1.3">
<text x="30.8" y="1.3">5</text>
<text x="88.9" y="1.3">4</text>
<text x="147" y="1.3">3</text>
<text x="205" y="1.3">2</text>
<text x="263.1" y="1.3">1</text>
<text x=".5" y="28.4">D</text>
<text x="292.6" y="28.4">D</text>
<text x=".5" y="79.5">C</text>
<text x="292.6" y="79.5">C</text>
<text x=".5" y="130.6">B</text>
<text x="292.6" y="130.6">B</text>
<text x=".5" y="181.7">A</text>
<text x="292.6" y="181.7">A</text>
<text x="30.8" y="207.4">5</text>
<text x="88.9" y="207.4">4</text>
<text x="147" y="207.4">3</text>
<text x="205" y="207.4">2</text>
<text x="263.1" y="207.4">1</text>
</g>
</svg>
